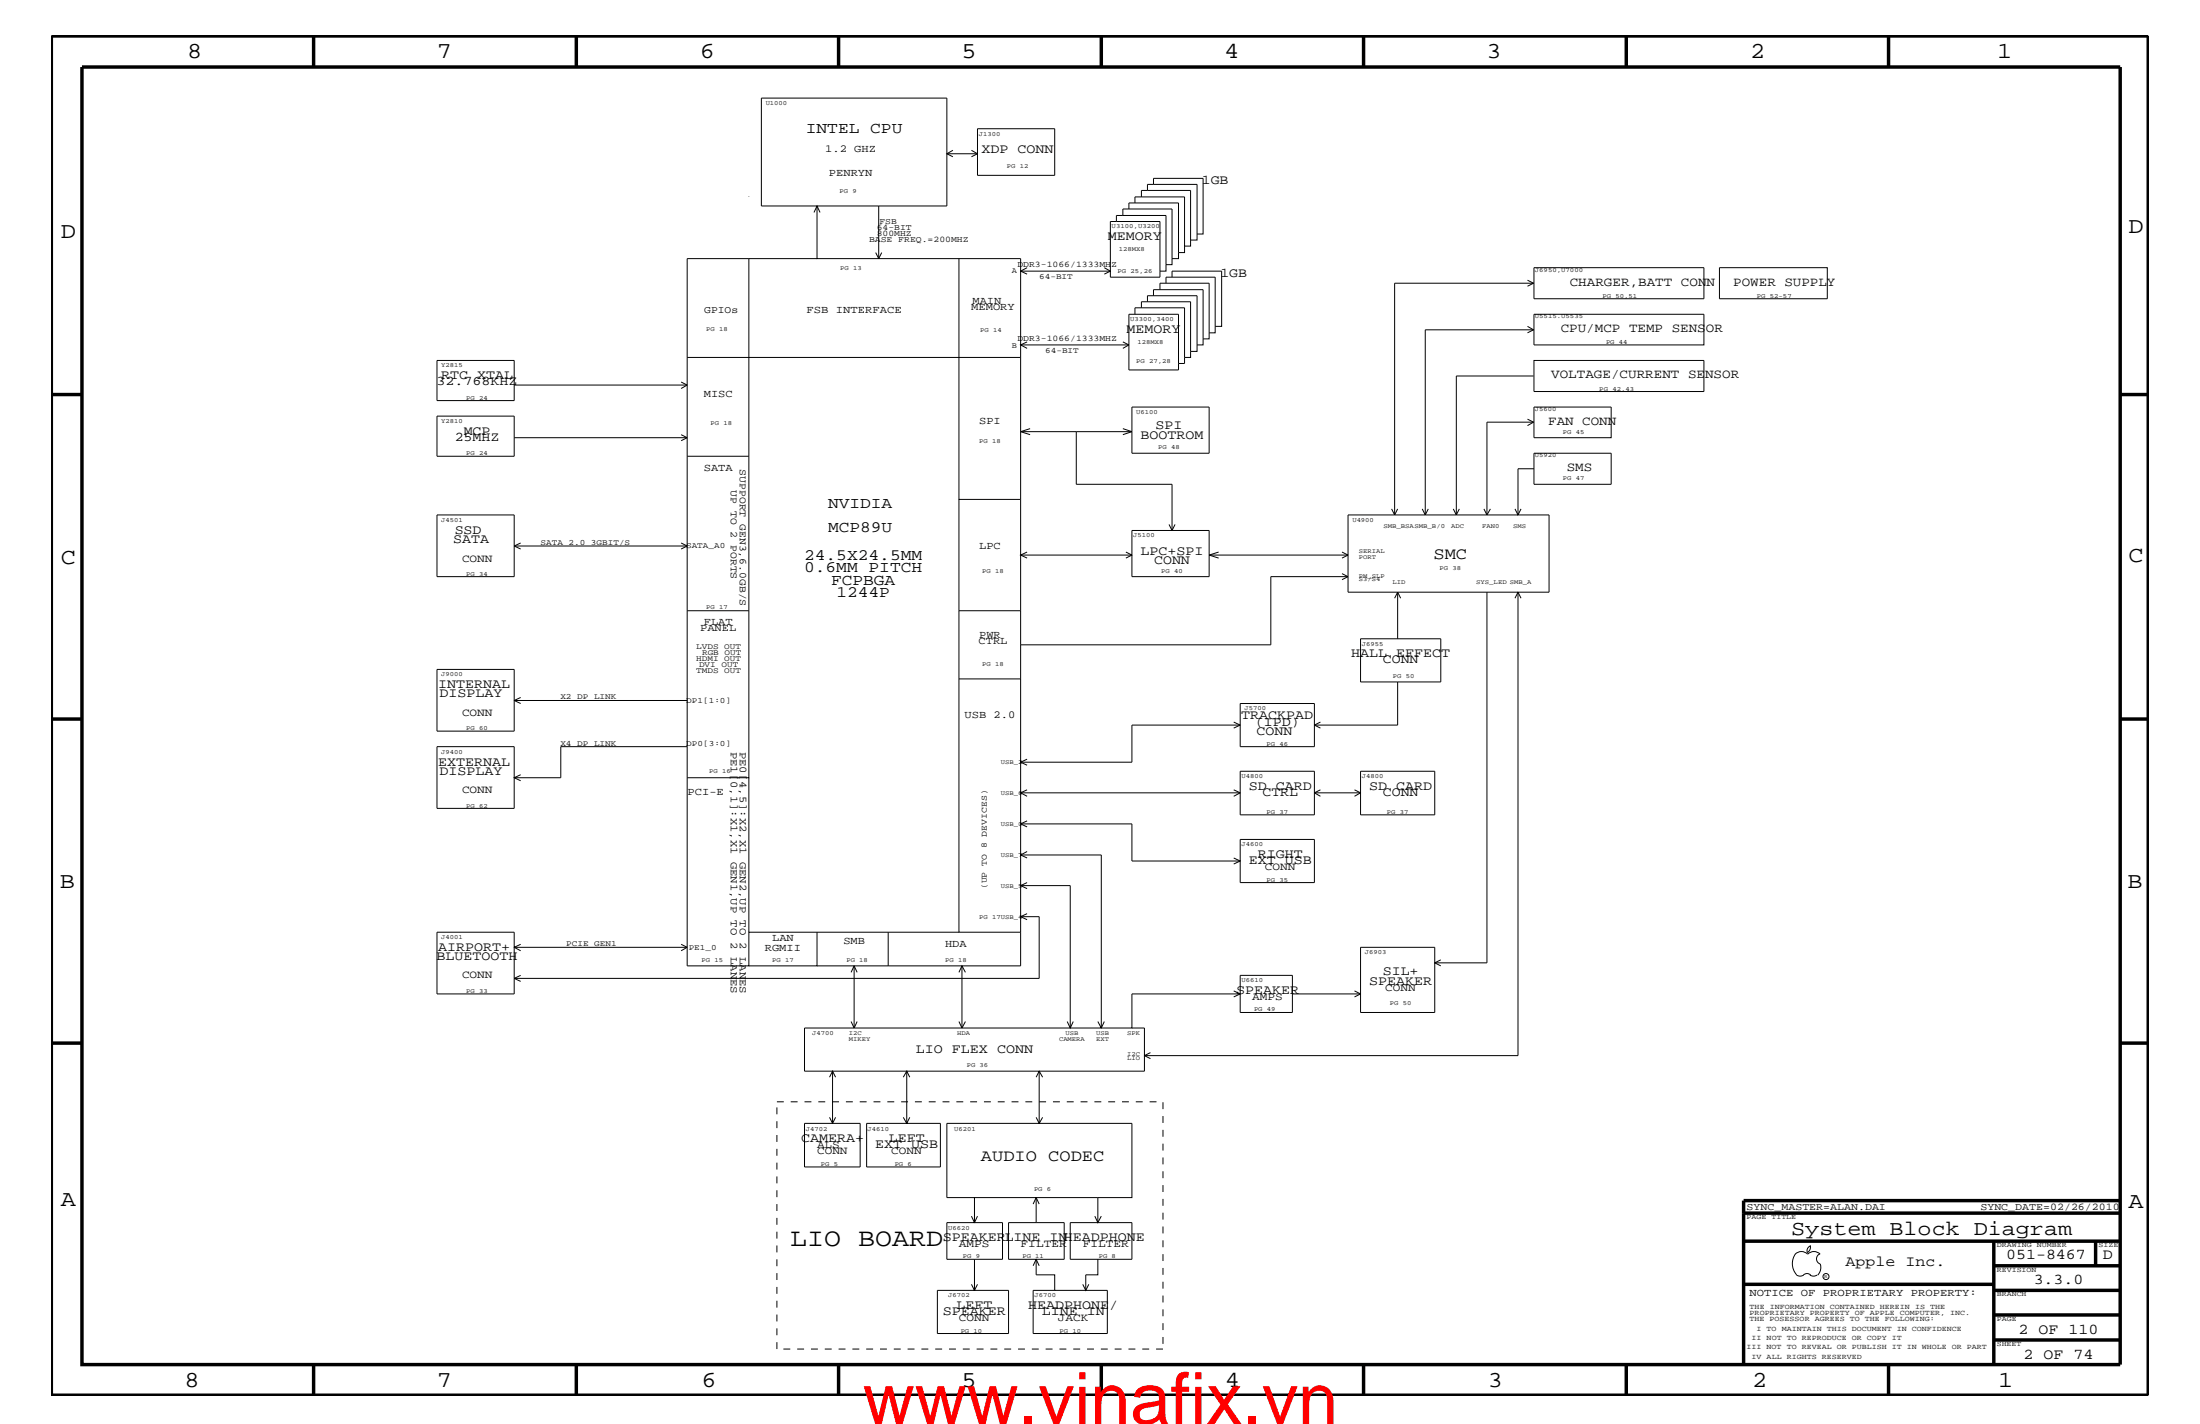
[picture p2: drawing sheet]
<svg xmlns="http://www.w3.org/2000/svg" width="432mm" height="279mm" viewBox="0 0 432 279" stroke-linecap="round" stroke-linejoin="round" font-family="sans-serif">
<g fill="none" stroke="#000" stroke-width=".68" stroke-linecap="butt">
<path d="M10.1 7.1h411.5v266.7h-411.5zM16.1 13.2h400v254.5h-400zM61.6 7.1v6.1M113.1 7.1v6.1M164.6 7.1v6.1M216.2 7.1v6.1M267.6 7.1v6.1M319.2 7.1v6.1M370.7 7.1v6.1M10.1 77.4h6M416.1 77.4h5.5M10.1 141.1h6"/>
<path d="M416.1 141.1h5.5M10.1 204.7h6M416.1 204.7h5.5M342.2 238h73.9M416.1 235.6h-73.9v32.1M342.2 243.5h73.9M342.2 252h49.1M391.3 243.5v24.2M391.3 258h24.8M391.3 253.2h24.8M391.3 248.4h24.8M411.3 243.5v4.9"/>
<path d="M61.6 267.7v6.1M113.1 267.7v6.1M164.6 267.7v6.1M216.2 268v5.8M267.6 267.7v6.1M319.2 267.7v6.1M370.7 267.7v6.1M391.3 262.9h24.8"/>
</g>
<g fill="none" stroke="#000" stroke-width=".2">
<path d="M149.4 19.2h36.4v21.2h-36.4zM147 38.6h.1M185.8 30.2h6.1M187 29.5l-1.2 .7 1.2 .6M190.7 29.5l1.2 .7M191.9 25.3h15.1v9.1h-15.1zM191.9 30.2l-1.2 .6M222.8 39.8v-1.2h9.7v9.7h1.2v-1.2M224 38.6v-1.2h9.7v9.7M225.2 37.4v-1.2h9.8v9.7M226.4 36.2v-1.2h9.7v10.9h-1.1M147 50.7v69.1"/>
<path d="M159.8 41.7l.6-1.3 .6 1.3M160.4 40.4v10.3h12.1M160.4 50.7h-25.5v138.8h12.1v-6.6h27.3M171.9 49.6l.6 1.1M172.5 40.4v10.3M172.5 50.7h27.8v2.5M173.1 49.6l-.6 1.1M188.2 50.7v47.3h12.1M200.3 53.2h17.6M201.6 53.8l-1.3-.6v16.9M201.6 52.5l-1.3 .7M216.7 52.5l1.2 .7"/>
<path d="M217.9 53.2v-9.7h9.8v10.9h-9.8v-1.2l-1.2 .6M219.1 43.5v-1.2h9.8v9.6M220.4 42.3v-1.3h9.6v9.7M221.6 41v-1.2h9.7v9.8M225.2 59.2v-1.2h9.8v9.7M226.4 58v-1.2h9.7v9.7M227.7 56.8v-1.2h9.6v9.7M228.9 51.9v1.3h-1.2M228.9 55.6v-1.2h9.6v9.6M230 54.4v-1.2h9.8v10.8h-1.3M230 50.7v1.2h-1.1M231.3 49.6v1.1h-1.3"/>
<path d="M232.5 48.3v1.3h-1.2M235 45.9v1.2h-1.3M299.8 55l1.2 .6-1.2 .6M301.1 52.5h33.3v6.1h-33.3zM301.1 55.6h-27.4v45.4M337.5 52.5h21.1v6.1h-21.1zM85.8 70.7h15.1v7.9h-15.1zM100.9 75.6h34M133.7 75l1.2 .6M134.9 75.6l-1.2 .6M134.9 70.1h65.4M200.3 67.7h21.3"/>
<path d="M200.3 70.1v63.1M201.6 67.1l-1.3 .6 1.3 .7M220.4 67.1l1.2 .6M221.6 61.7h9.7v10.9h-9.7zM221.6 67.7l-1.2 .7M222.2 79.9h15.1v9h-15.1zM222.8 61.7v-1.3h9.7v10.9h-1.2M224 60.4v-1.2h9.7v9.7M233.7 68.9v1.2h-1.2M235 67.7v1.2h-1.3M236.1 66.5v1.2h-1.1M237.3 65.3v1.2h-1.2"/>
<path d="M238.5 64v1.3h-1.2M299.8 64l1.2 .7-1.2 .6M301 73.8h-15.2v27.2M301.1 70.7h33.3v6.1h-33.3zM301.1 61.7h33.3v6h-33.3zM301.1 79.9h15.1v6h-15.1zM301.1 64.7h-21.4v36.3M85.8 81.6h15.1v7.9h-15.1zM100.9 85.9h34M133.7 85.3l1.2 .6M134.9 89.5h12.1M134.9 85.9l-1.2 .6"/>
<path d="M188.2 98v35.2M200.3 84.7h21.9M200.3 84.7l1.9 .6M202.2 84.1l-1.9 .6M211.2 84.7v10.3h18.8v9.1M220.4 84.1l1.8 .6M222.2 84.7l-1.8 .6M273.1 99.9l.6 1.1M274.3 99.9l-.6 1.1M279.1 99.9l.6 1.1M280.3 99.9l-.6 1.1M285.2 99.9l.6 1.1"/>
<path d="M286.4 99.9l-.6 1.1M291.3 99.9l.5 1.1M292.5 99.9l-.7 1.1M297.3 99.9l.6 1.1M298.5 99.9l-.6 1.1h6.1v15.2h-6.1l-.6 1.2M299.8 82.2l1.2 .6-1.2 .7M301.1 88.9h15.1v6.1h-15.1zM301.1 82.8h-9.3v18.2M301.1 92h-3.2v9M85.8 101h15.1v12.1h-15.1zM100.9 107.1l1.3 .6M100.9 107.1h34"/>
<path d="M102.2 106.5l-1.3 .6M133.7 106.5l1.2 .6M134.9 107.1l-1.2 .6M134.9 119.8h12.1M147 119.8v32.8h-12.1M188.2 119.8h12.1M201.6 108.3l-1.3 .6 1.3 .6M221 108.3l1.2 .6M222.2 108.9l-1.2 .6M229.4 102.9l.6 1.2M230 104.1h7.3v9h-15.1v-4.2M230.6 102.9l-.6 1.2h-7.8v4.8h-21.9"/>
<path d="M237.3 108.9l1.9 .6M237.3 108.9h27.3M239.2 108.3l-1.9 .6M263.4 108.3l1.2 .6M263.4 112.6l1.2 .5M264.6 113.1h-15.2v13.4h-49.1M264.6 108.9l-1.2 .6M264.6 113.1l-1.2 .6M274.3 116.2v9.1M274.3 116.2l.6 1.2M274.3 116.2l-.6 1.2M291.8 116.2v72.7h-10.2"/>
<path d="M297.9 101h-33.3v15.2h33.3M297.9 116.2v90.9h-73.3M297.9 116.2l.6 1.2M100.9 137.4v6.1h-15.1v-12.2h15.1v6.1l1.3 .6M100.9 137.4h34M102.2 136.8l-1.3 .6M188.2 133.2v49.7h12.1M188.2 133.2h12.1M200.3 133.2v16.3l1.3-.5M243.4 138h14.6v8.5h-14.6zM267 125.3h15.8v8.5h-15.8zM274.3 133.8v8.5h-16.3"/>
<path d="M85.8 146.5h15.1v12.1h-15.1zM102.2 152l-1.3 .6 1.3 .6M134.9 146.5h-24.8v6.1h-9.2M147 152.6v30.3M200.3 149.5v12.2M200.3 155.6h43.1M200.3 149.5l1.3 .6M201.6 155l-1.3 .6 1.3 .6M242.1 141.7l1.3 .6M242.1 155l1.3 .6M243.4 142.3h-21.2v7.2h-21.9M243.4 151.3h14.6v8.6h-14.6z"/>
<path d="M243.4 142.3l-1.3 .6M243.4 155.6l-1.3 .6M258 155.6h9M258 155.6l1.2 .6M258 142.3l1.2 .6M259.2 155l-1.2 .6M259.2 141.7l-1.2 .6M265.9 155l1.1 .6M267 151.3h14.6v8.6h-14.6zM267 155.6l-1.1 .6M200.3 161.7v6.1l1.3-.7M200.3 161.7h21.9v7.2h21.2"/>
<path d="M200.3 179.9h3.7v12.1h-103.1M200.3 179.9l1.3 .6M200.3 173.8l1.3 .6M200.3 161.7l1.3 .5M200.3 173.8h9.8v27.9M200.3 167.8h15.9v33.9M201.6 179.3l-1.3 .6v3M201.6 173.2l-1.3 .6v6.1M201.6 168.3l-1.3-.5v6M201.6 161.1l-1.3 .6M242.1 168.3l1.3 .6M243.4 168.9v-4.2h14.6v8.5h-14.6v-4.3l-1.3 .6"/>
<path d="M100.9 192l1.3 .6M100.9 185.9l1.3 .6M100.9 185.9h34M102.2 185.3l-1.3 .6v-3h-15.1v12.1h15.1v-9.1M102.2 191.4l-1.3 .6M133.7 185.3l1.2 .6M134.9 185.9l-1.2 .6M160.4 182.9v6.6h-13.4M160.4 189.5h7.2l.6 1.3M167.6 189.5v12.2M174.3 189.5h-6.7l-.6 1.3M174.3 182.9h13.9"/>
<path d="M174.3 182.9v6.6M188.2 190.8l.6-1.3 .7 1.3M188.8 189.5v12.2M200.3 182.9v6.6h-26M242.1 194.4l1.3 .6M243.4 195h-21.2v6.7h-6M243.4 191.4h10.3v7.3h-10.3zM243.4 195l-1.3 .6M253.7 195h13.3M265.9 194.4l1.1 .6M267 195l-1.1 .6M281.6 188.9l1.2 .6"/>
<path d="M282.8 188.3l-1.2 .6v-3h-14.6v12.8h14.6v-9.8M162.8 211.4l.6-1.2 .6 1.2M162.8 219.2l.6 1.2M163.4 210.2h14.6v10.2M164 219.2l-.6 1.2M167 200.4l.6 1.3M168.2 200.4l-.6 1.3M177.3 219.2l.7 1.2h-7.9v8.6h14.5v-8.6h-6.6l.6-1.2M177.3 211.4l.7-1.2 .6 1.2M178 210.2h26l-.6 1.2M188.2 200.4l.6 1.3M189.5 200.4l-.7 1.3"/>
<path d="M203.4 219.2l.6 1.2M204 210.2v10.2h-18.2v14.6h5.5v4.9M204 210.2l.6 1.2M204.6 219.2l-.6 1.2h18.2v14.6h-6.7M209.5 200.4l.6 1.3 .6-1.3M210.1 201.7h-52.2v8.5h5.5v10.2M215.5 200.4l.7 1.3h-6.1M216.7 200.4l-.5 1.3M222.2 201.7h2.4v5.4l1.2-.6M224.6 207.1l1.2 .6M224.6 207.1v3.1h-20.6M157.9 220.4h10.9v8.6h-10.9z"/>
<path d="M190.7 238.6l.6 1.3h-5.5v7.2h11v-7.2h-5.5M191.3 235h12.1l-.6 1.2M191.9 238.6l-.6 1.3M203.4 235l.6 1.2M203.4 235h12.1M203.4 235v4.9M210.1 239.9h12.1v7.2h-12.1zM214.9 238.6l.6 1.3 .7-1.3M215.5 235v4.9M190.7 252l.6 1.2h-7.3v8.4h14v-8.4h-6.7l.6-1.2M191.3 247.1v6.1M203.4 247.1h5.5v-7.2h-10.9v7.2h5.4l-.6 1.3"/>
<path d="M203.4 247.1v3h3.6v3.1h6.1v-3.1h2.4v-3M203.4 247.1l.6 1.3M207 253.2h-4.2v8.4h14.5v-8.4h-4.2M212.5 252l.6 1.2 .6-1.2M352.3 246.1a1.69 1.69 0 0 1 2.5 0M352.4 246a3.3 3.3 0 0 0 .2 4.1M352.6 250.2l.7 .2 .7-.2M354 250.2l.7-.3 .7 .3M354.8 246.1a1.69 1.69 0 0 1 2.4 0M355.2 250.2l.7 .2 .7-.2M355.3 244.4v.3a1.18 1.18 0 0 1-.6 1.1M355.4 244.4a.99 .99 0 0 0-.6 1.4"/>
<path d="M357.2 246a1.04 1.04 0 0 0-.7 1 1.04 1.04 0 0 0 .7 1M357.3 248l.1 .7a2.11 2.11 0 0 1-.6 1.5"/>
<circle cx="358.4" cy="250.5" r=".59"/>
</g>
<path d="M152.5 216.2h75.8v48.5M152.5 264.7v-48.5M228.3 264.7h-75.8" fill="none" stroke="#000" stroke-width=".2" stroke-dasharray="1.4 1.4" stroke-linecap="butt"/>
<text font-size="14.1" fill="#f00" x="169.3" y="279.4">www.vinafix.vn</text>
<text font-size="5" x="155.1" y="244.5">LIO BOARD</text>
<g font-size="4.5">
<text x="36.7" y="11.5">8</text>
<text x="85.8" y="11.5">7</text>
<text x="137.3" y="11.5">6</text>
<text x="188.7" y="11.5">5</text>
<text x="240.3" y="11.5">4</text>
<text x="291.8" y="11.5">3</text>
<text x="343.5" y="11.5">2</text>
<text x="392" y="11.5">1</text>
<text x="11.9" y="46.8">D</text>
<text x="417.7" y="45.7">D</text>
<text x="11.9" y="110.6">C</text>
<text x="417.7" y="110.3">C</text>
<text x="11.8" y="174.3">B</text>
<text x="417.6" y="174.2">B</text>
<text x="11.9" y="236.7">A</text>
<text x="417.7" y="237.1">A</text>
<text x="36.2" y="272.1">8</text>
<text x="85.8" y="272.1">7</text>
<text x="137.7" y="272.1">6</text>
<text x="188.7" y="272.1">5</text>
<text x="240.4" y="272.1">4</text>
<text x="292" y="272.1">3</text>
<text x="343.9" y="272.1">2</text>
<text x="392.2" y="272.1">1</text>
</g>
<text font-size="4.1" x="351.6" y="242.3">System Block Diagram</text>
<g font-size="3.3">
<text x="281.3" y="109.6">SMC</text>
<text x="192.5" y="227.8">AUDIO CODEC</text>
</g>
<g font-size="3.1">
<text x="158.2" y="26.1">INTEL CPU</text>
<text x="162.5" y="99.6">NVIDIA</text>
<text x="162.5" y="104.4">MCP89U</text>
<text x="157.8" y="109.9">24.5X24.5MM</text>
<text x="157.8" y="112.3">0.6MM PITCH</text>
<text x="163.1" y="114.8">FCPBGA</text>
<text x="164.2" y="117.2">1244P</text>
</g>
<g font-size="3">
<text x="362.2" y="248.4">Apple Inc.</text>
<text x="393.7" y="247.1">051-8467</text>
<text x="399.2" y="252">3.3.0</text>
<text x="412.7" y="247.1">D</text>
<text x="396.2" y="261.6">2 OF 110</text>
<text x="397.2" y="266.6">2 OF 74</text>
</g>
<g font-size="2.6">
<text x="192.7" y="30.1">XDP CONN</text>
<text x="235.9" y="36.2">1GB</text>
<text x="217.5" y="47.1">MEMORY</text>
<text x="239.5" y="54.4">1GB</text>
<text x="221.1" y="65.3">MEMORY</text>
<text x="85.7" y="75.6">32.768KHZ</text>
<text x="86.6" y="74.4">RTC XTAL</text>
<text x="89.2" y="86.6">25MHZ</text>
<text x="91" y="85.3">MCP</text>
<text x="223.9" y="86">BOOTROM</text>
<text x="226.8" y="84.1">SPI</text>
<text x="88.9" y="106.5">SATA</text>
<text x="89.2" y="104.8">SSD</text>
<text x="223.9" y="108.9">LPC+SPI</text>
<text x="226.5" y="110.7">CONN</text>
<text x="265.2" y="129">HALL EFFECT</text>
<text x="271.4" y="130.2">CONN</text>
<text x="86" y="135.1">INTERNAL</text>
<text x="86.3" y="136.8">DISPLAY</text>
<text x="243.6" y="141.1">TRACKPAD</text>
<text x="246.3" y="142.4">(IPD)</text>
<text x="246.6" y="144.1">CONN</text>
<text x="86" y="150.2">EXTERNAL</text>
<text x="86.3" y="152">DISPLAY</text>
<text x="245.1" y="155.1">SD CARD</text>
<text x="268.7" y="155.1">SD CARD</text>
<text x="247.8" y="156.2">CTRL</text>
<text x="271.4" y="156.2">CONN</text>
<text x="245.1" y="169.6">EXT USB</text>
<text x="246.9" y="168.3">RIGHT</text>
<text x="85.7" y="188.4">BLUETOOTH</text>
<text x="86" y="186.5">AIRPORT+</text>
<text x="271.4" y="191.4">SIL+</text>
<text x="242.7" y="195">SPEAKER</text>
<text x="268.7" y="193.2">SPEAKER</text>
<text x="179.7" y="206.5">LIO FLEX CONN</text>
<text x="157.2" y="224.1">CAMERA+</text>
<text x="171.8" y="225.3">EXT USB</text>
<text x="174.5" y="224.1">LEFT</text>
<text x="185.1" y="243.5">SPEAKER</text>
<text x="197.2" y="243.5">LINE INHEADPHONE</text>
<text x="187.7" y="256.9">LEFT</text>
<text x="201.8" y="256.9">HEADPHONE/</text>
<text x="185.1" y="258.1">SPEAKER</text>
<text x="204.5" y="258.1">LINE IN</text>
</g>
<g font-size="2.5">
<text x="308.1" y="56.1">CHARGER,BATT CONN</text>
<text x="340.2" y="56.1">POWER SUPPLY</text>
<text x="306.3" y="65.1">CPU/MCP TEMP SENSOR</text>
<text x="304.5" y="74.2">VOLTAGE/CURRENT SENSOR</text>
<text x="303.9" y="83.3">FAN CONN</text>
<text x="307.5" y="92.4">SMS</text>
</g>
<g font-size="2.2">
<text x="90.7" y="110.2">CONN</text>
<text x="90.7" y="140.4">CONN</text>
<text x="90.7" y="155.6">CONN</text>
<text x="248.2" y="170.7">CONN</text>
<text x="90.7" y="192">CONN</text>
<text x="245.8" y="196.2">AMPS</text>
<text x="271.9" y="194.4">CONN</text>
<text x="160.4" y="226.5">CONN</text>
<text x="160.4" y="225.3">ALS</text>
<text x="174.9" y="226.5">CONN</text>
<text x="188.2" y="244.7">AMPS</text>
<text x="200.3" y="244.7">FILTER</text>
<text x="212.5" y="244.7">FILTER</text>
<text x="188.2" y="259.3">CONN</text>
<text x="207.6" y="259.3">JACK</text>
</g>
<g font-size="2.1">
<text x="162" y="29.9">1.2 GHZ</text>
<text x="162.7" y="34.6">PENRYN</text>
<text x="190.9" y="59.6">MAIN</text>
<text x="158.3" y="61.5">FSB INTERFACE</text>
<text x="190.6" y="60.9">MEMORY</text>
<text x="138.1" y="77.8">MISC</text>
<text x="192.2" y="83.3">SPI</text>
<text x="138.1" y="92.4">SATA</text>
<text x="192.2" y="107.7">LPC</text>
<text x="137.4" y="123.9">PANEL</text>
<text x="138.1" y="122.7">FLAT</text>
<text x="192.2" y="125.2">PWR</text>
<text x="192.1" y="126.4">CTRL</text>
<text x="189.3" y="140.9">USB 2.0</text>
<text x="143.4" y="147.5" transform="rotate(90 143.4 147.5)">PE1[0,1]:X1,X1 GEN1,UP TO 2 LANES</text>
<text x="145.2" y="147.5" transform="rotate(90 145.2 147.5)">PE0[4,5]:X2,X1 GEN2,UP TO 2 LANES</text>
<text x="135" y="156.1">PCI-E</text>
<text x="151.6" y="184.7">LAN</text>
<text x="165.5" y="185.3">SMB</text>
<text x="185.5" y="185.8">HDA</text>
<text x="150.1" y="186.5">RGMII</text>
<text x="343.4" y="254.4">NOTICE OF PROPRIETARY PROPERTY:</text>
</g>
<g font-size="2">
<text x="138.2" y="61.3">GPIOs</text>
<text x="145.2" y="92.1" transform="rotate(90 145.2 92.1)">SUPPORT GEN3,6.0GB/S</text>
<text x="143.4" y="96.2" transform="rotate(90 143.4 96.2)">UP TO 2 PORTS</text>
<text x="342.8" y="237.4">SYNC_MASTER=ALAN.DAI</text>
<text x="388.7" y="237.4">SYNC_DATE=02/26/2010</text>
</g>
<g font-size="1.7">
<text x="170.6" y="47.5">BASE FREQ.=200MHZ</text>
<text x="172.1" y="45.2">64-BIT</text>
<text x="172.1" y="46.3">800MHZ</text>
<text x="172.6" y="43.9">FSB</text>
<text x="199.7" y="52.4">DDR3-1066/1333MHZ</text>
<text x="199.7" y="66.9">DDR3-1066/1333MHZ</text>
<text x="193.7" y="174.5" transform="rotate(-90 193.7 174.5)">(UP TO 8 DEVICES)</text>
</g>
<g font-size="1.6">
<text x="198.6" y="53.6">A</text>
<text x="204" y="54.7">64-BIT</text>
<text x="198.6" y="68.2">B</text>
<text x="205.1" y="69.3">64-BIT</text>
<text x="106.1" y="106.9">SATA 2.0 3GBIT/S</text>
<text x="134.7" y="107.6">SATA_A0</text>
<text x="136.7" y="127.3">LVDS OUT</text>
<text x="136.7" y="129.7">HDMI OUT</text>
<text x="137.2" y="130.9">DVI OUT</text>
<text x="137.8" y="128.5">RGB OUT</text>
<text x="110" y="137.2">X2 DP LINK</text>
<text x="134.7" y="137.9">DP1[1:0]</text>
<text x="136.7" y="132.1">TMDS OUT</text>
<text x="110" y="146.3">X4 DP LINK</text>
<text x="134.7" y="146.3">DP0[3:0]</text>
<text x="111.1" y="185.7">PCIE GEN1</text>
<text x="135.2" y="186.4">PE1_0</text>
</g>
<g font-size="1.4">
<text x="342.8" y="239.2">PAGE TITLE</text>
<text x="391.9" y="244.7">DRAWING NUMBER</text>
<text x="411.9" y="244.7">SIZE</text>
<text x="391.9" y="249.5">REVISION</text>
<text x="343.4" y="256.8">THE INFORMATION CONTAINED HEREIN IS THE</text>
<text x="391.9" y="254.4">BRANCH</text>
<text x="343.4" y="259.3">THE POSESSOR AGREES TO THE FOLLOWING:</text>
<text x="343.4" y="258">PROPRIETARY PROPERTY OF APPLE COMPUTER, INC.</text>
<text x="343.8" y="262.9">II NOT TO REPRODUCE OR COPY IT</text>
<text x="344.8" y="261.1">I TO MAINTAIN THIS DOCUMENT IN CONFIDENCE</text>
<text x="391.9" y="259.3">PAGE</text>
<text x="342.8" y="264.7">III NOT TO REVEAL OR PUBLISH IT IN WHOLE OR PART</text>
<text x="343.8" y="266.6">IV ALL RIGHTS RESERVED</text>
<text x="391.9" y="264.1">SHEET</text>
</g>
<g font-size="1.3">
<text x="150.3" y="20.6">U1000</text>
<text x="192.1" y="26.6">J1300</text>
<text x="197.6" y="33">PG 12</text>
<text x="164.8" y="37.9">PG 9</text>
<text x="218.2" y="44.8">U3100,U3200</text>
<text x="164.9" y="53">PG 13</text>
<text x="219.3" y="53.5">PG 25,26</text>
<text x="219.6" y="49.3">128MX8</text>
<text x="301.2" y="53.3">J6950,U7000</text>
<text x="314.5" y="58.4">PG 50,51</text>
<text x="344.8" y="58.4">PG 52-57</text>
<text x="138.6" y="64.9">PG 18</text>
<text x="192.4" y="65.1">PG 14</text>
<text x="221.8" y="63">U3300,3400</text>
<text x="301.2" y="62.4">U5515.U5535</text>
<text x="223" y="71.1">PG 27,28</text>
<text x="223.3" y="67.5">128MX8</text>
<text x="315.2" y="67.5">PG 44</text>
<text x="86.6" y="72.1">Y2815</text>
<text x="313.9" y="76.7">PG 42,43</text>
<text x="86.6" y="83">Y2810</text>
<text x="91.5" y="78.4">PG 24</text>
<text x="139.4" y="83.3">PG 18</text>
<text x="223" y="81.2">U6100</text>
<text x="301.2" y="80.5">J5600</text>
<text x="91.5" y="89.4">PG 24</text>
<text x="192.2" y="86.9">PG 18</text>
<text x="227.3" y="88.2">PG 48</text>
<text x="301.2" y="89.7">U5920</text>
<text x="306.7" y="85.1">PG 45</text>
<text x="306.7" y="94.2">PG 47</text>
<text x="86.6" y="102.4">J4501</text>
<text x="222.4" y="105.4">J5100</text>
<text x="265.4" y="102.4">U4900</text>
<text x="271.5" y="103.7">SMB_BSASMB_B/0</text>
<text x="284.8" y="103.7">ADC</text>
<text x="290.9" y="103.7">FAN0</text>
<text x="297" y="103.7">SMS</text>
<text x="91.5" y="113">PG 34</text>
<text x="192.8" y="112.4">PG 18</text>
<text x="227.9" y="112.4">PG 40</text>
<text x="266.7" y="113.9">S3/S4</text>
<text x="266.7" y="113.3">PM_SLP</text>
<text x="266.7" y="108.5">SERIAL</text>
<text x="266.7" y="109.7">PORT</text>
<text x="282.5" y="111.8">PG 38</text>
<text x="138.6" y="119.5">PG 17</text>
<text x="273.3" y="114.5">LID</text>
<text x="289.7" y="114.5">SYS_LED SMB_A</text>
<text x="192.8" y="130.6">PG 18</text>
<text x="267.3" y="126.7">J6955</text>
<text x="86.6" y="132.7">J9000</text>
<text x="273.4" y="133">PG 50</text>
<text x="91.5" y="143.3">PG 60</text>
<text x="244.3" y="139.4">J5700</text>
<text x="86.6" y="147.9">J9400</text>
<text x="196.4" y="150">USB_2</text>
<text x="248.6" y="146.3">PG 46</text>
<text x="139.2" y="151.6">PG 16</text>
<text x="243.7" y="152.7">U4800</text>
<text x="267.3" y="152.7">J4800</text>
<text x="91.5" y="158.4">PG 62</text>
<text x="196.4" y="156.1">USB_6</text>
<text x="248.6" y="159.6">PG 37</text>
<text x="272.2" y="159.6">PG 37</text>
<text x="196.4" y="162.1">USB_0</text>
<text x="243.7" y="166.1">J4600</text>
<text x="196.4" y="168.2">USB_7</text>
<text x="248.6" y="173">PG 35</text>
<text x="196.4" y="174.2">USB_5</text>
<text x="86.6" y="184.3">J4001</text>
<text x="192.2" y="180.3">PG 17USB_4</text>
<text x="137.7" y="188.8">PG 15</text>
<text x="151.6" y="188.8">PG 17</text>
<text x="166.1" y="188.8">PG 18</text>
<text x="185.5" y="188.8">PG 18</text>
<text x="267.9" y="187.2">J6903</text>
<text x="91.5" y="194.8">PG 33</text>
<text x="243.7" y="192.7">U6610</text>
<text x="272.8" y="197.2">PG 50</text>
<text x="159.4" y="203.1">J4700</text>
<text x="166.6" y="203.1">I2C</text>
<text x="187.9" y="203.1">HDA</text>
<text x="209.1" y="203.1">USB</text>
<text x="215.1" y="203.1">USB</text>
<text x="221.2" y="203.1">SPK</text>
<text x="246.1" y="198.4">PG 49</text>
<text x="166.6" y="204.2">MIKEY</text>
<text x="189.7" y="209.3">PG 36</text>
<text x="207.9" y="204.2">CAMERA</text>
<text x="215.1" y="204.2">EXT</text>
<text x="221.2" y="207.9">LIO</text>
<text x="221.2" y="207.3">I2C</text>
<text x="158.2" y="221.9">J4702</text>
<text x="170.3" y="221.9">J4610</text>
<text x="187.3" y="221.9">U6201</text>
<text x="161.1" y="228.7">PG 5</text>
<text x="175.6" y="228.7">PG 6</text>
<text x="202.9" y="233.6">PG 6</text>
<text x="186.1" y="241.2">U6620</text>
<text x="189" y="246.9">PG 9</text>
<text x="200.7" y="246.9">PG 11</text>
<text x="215.6" y="246.9">PG 8</text>
<text x="186.1" y="254.5">J6702</text>
<text x="203" y="254.5">J6700</text>
<text x="188.6" y="261.5">PG 10</text>
<text x="207.9" y="261.5">PG 10</text>
</g>
<text font-size="1" x="358.1" y="250.7">R</text>
</svg>
